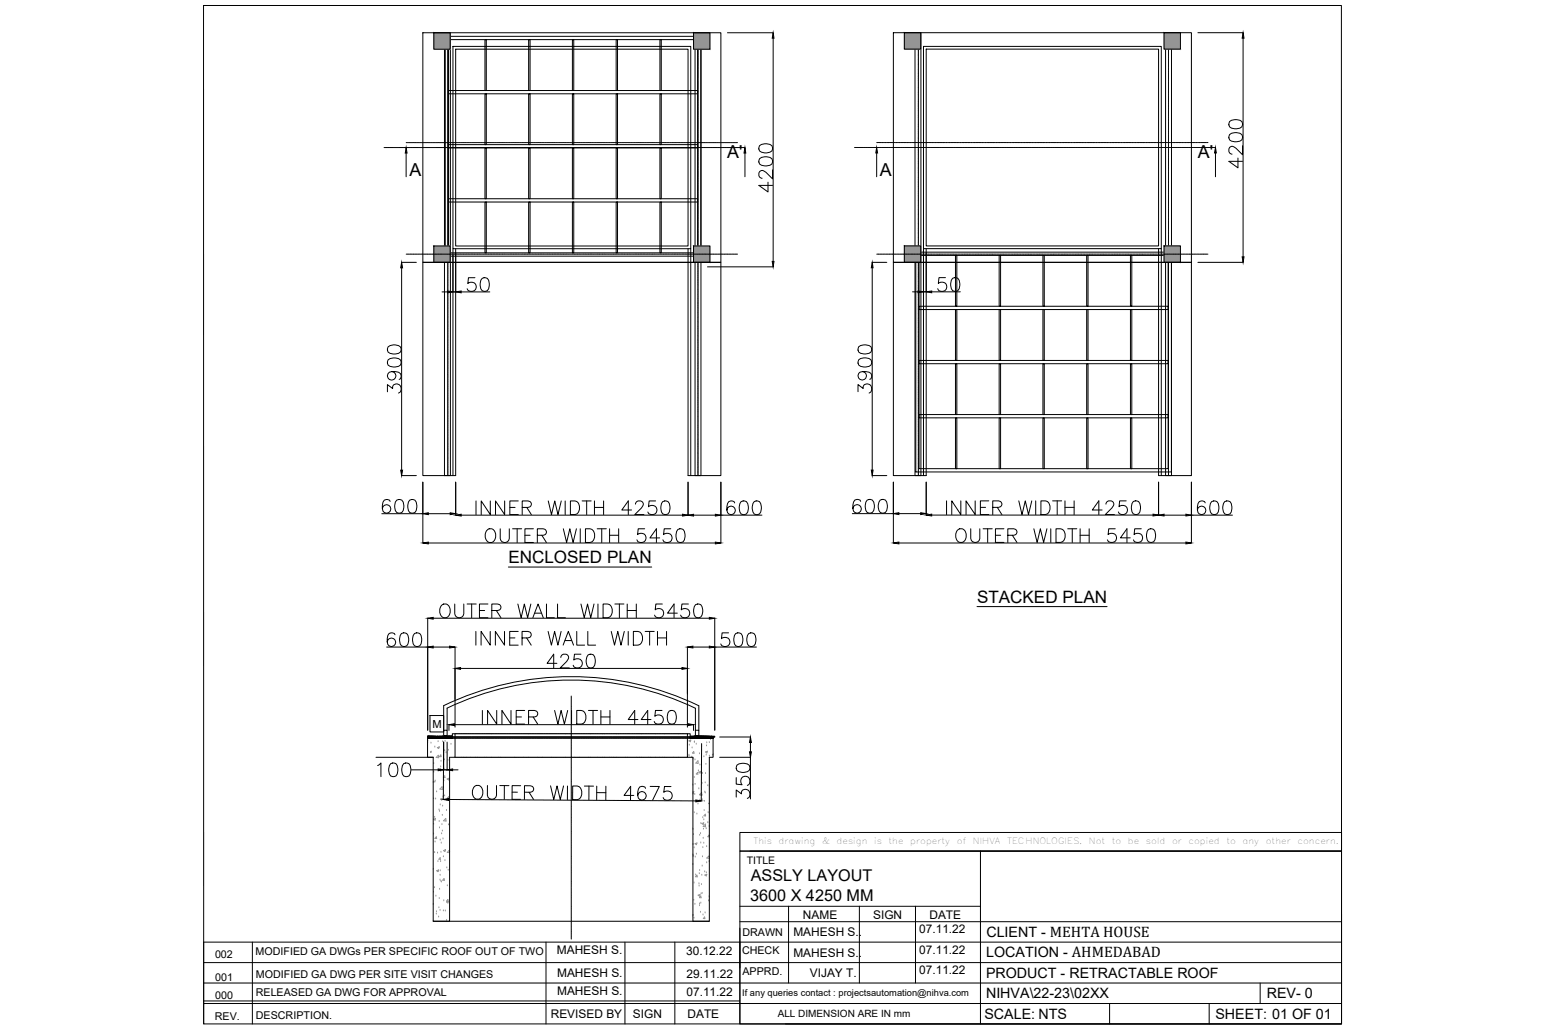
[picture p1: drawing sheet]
<svg xmlns="http://www.w3.org/2000/svg" width="914mm" height="610mm" viewBox="0 0 914 610" stroke-linecap="round" stroke-linejoin="round" font-family="sans-serif">
<!-- layer: 0 -->
<g fill="none" stroke="#939598" stroke-width=".59">
<path d="M254 439h.1M260 440h.1M263 440h.1M264 440h.1M268 438h.1M409 439h1l-1 1zM411 438h.1M412 440h.1M421 439h.1M254 441h.1M255 446h.1M256 441h.1"/>
<path d="M256 446h.1M257 453h.1M257 458h.1M258 443h.1M259 443h1v1zM260 448v1h-1zM261 456h.1M261 457h.1M261 455h.1M261 448l1 1h-1zM262 451h.1M263 456h.1"/>
<path d="M263 451h.1M264 445h.1M265 446h.1M265 457h.1M266 451h.1M266 445h.1M267 441h.1M409 448h.1M409 442h.1M410 449h.1M410 444h.1M411 450h.1"/>
<path d="M411 446l1 1h-1zM412 451h.1M413 441h.1M414 458v1h-1zM414 451v2h-1zM414 457h.1M414 458l2-1-1 1zM415 447h.1M415 454h.1M417 459h.1M417 449h.1M418 446l1-1v1z"/>
<path d="M418 459h.1M419 453h.1M419 448h.1M419 442h.1M419 441h.1M421 440h.1M421 448h.1M423 447l-1 1h1M257 464h.1M257 474h.1M258 464h.1M258 463h.1"/>
<path d="M258 474h.1M259 470h.1M261 477h.1M261 474l1-1v1zM262 467v1h-1zM262 478h.1M263 473h.1M263 467h.1M263 462h.1M263 463h.1M264 472h.1M264 460v1h-1z"/>
<path d="M265 475h.1M265 462l1-1v1zM266 472v1h-1zM411 470v-1v1M411 466h.1M411 471h.1M412 461h.1M412 471h.1M412 465h.1M414 477h.1M414 468h.1M415 475h.1"/>
<path d="M416 470v1h-1zM416 470v2l-1-1zM416 465h.1M416 474h.1M418 475h.1M418 470h.1M418 464h.1M420 466h.1M421 476h-1l1 1M257 495h.1M257 489h.1M257 486l1-1v1z"/>
<path d="M258 485h.1M258 499h.1M259 496v1h-1zM260 480h.1M260 487h.1M261 491h.1M261 481h.1M261 498h.1M262 500h.1M262 494h.1M262 489h.1M262 483h.1"/>
<path d="M262 493h.1M263 497h.1M264 485v2h-1zM265 481h.1M266 489h.1M411 492h.1M411 495h.1M412 482h.1M413 483h.1M415 495h.1M415 494h.1M416 500h.1"/>
<path d="M416 488h.1M416 488h1v1zM417 485h.1M417 497h.1M417 492h.1M417 500h.1M417 486h.1M418 481h.1M418 483v1h-1zM418 489v1h-1zM419 491h.1M420 488h.1"/>
<path d="M420 482h.1M420 495l1 1M421 495l-1 1h1M421 490h.1M257 515h.1M258 506h.1M259 516h1v1zM259 506h.1M260 517h.1M260 511h.1M261 519h.1M261 509v1h-1z"/>
<path d="M261 516h.1M261 511h.1M261 505h.1M263 508h.1M263 504h1v1zM264 510h.1M264 504h.1M265 515h.1M266 516h.1M267 505l-1-1-1 1 2 1M411 507v1M411 513h.1"/>
<path d="M411 501h.1M412 503h.1M412 500h1v1zM412 508h.1M413 519h.1M413 507h.1M413 519v1h-1zM415 518h.1M415 516h.1M416 519h.1M416 514h.1M417 508h.1"/>
<path d="M417 503h.1M418 517h.1M418 519l1-1v1zM419 518h.1M419 502h.1M419 512h.1M419 509l1-2 1 2zM421 511h.1M257 536h.1M257 529h.1M258 526h.1M258 531h.1"/>
<path d="M260 538h.1M260 533h.1M261 527h.1M261 522h.1M261 540h.1M261 523h.1M262 523h.1M263 534h.1M263 522v-1v1h1M265 535l1-1v1h-1M265 525h.1M266 533v1h-1z"/>
<path d="M411 534h.1M412 524h.1M412 536h.1M414 531l1-1v1zM414 524h.1M415 525h.1M415 537h.1M415 536h.1M416 531v1h-1zM416 536h.1M416 530h.1M416 525h.1"/>
<path d="M420 534h.1M420 532h.1M259 542h.1M259 541h.1M260 544h.1M263 540h.1M264 540h.1M265 546h.1M411 542v1M412 544h.1M415 541h.1M417 543h.1"/>
<path d="M418 544v1h-1zM418 541h.1"/>
</g>
<g fill="none" stroke="#000" stroke-width=".59">
<path d="M121 3h674l1 604h-675zM251 19h176v137h-176zM257 19h10v10h-10zM264 19h3v263h-3zM411 19h10v10h-10zM412 19h4v263h-4zM431 19h27M530 19h177v137h-177zM536 19h10v10h-10zM543 19h3v263h-3zM690 19h10v10h-10zM691 19h4v263h-4z"/>
<path d="M710 19h27M269 28h141v119h-141zM270 29h138v117h-138zM458 23v132M548 28h141v119h-141zM549 29h138v117h-138zM737 23v129M729 80a6 6 0 0 1 7 0 2.6 2.6 0 0 1-1 4 7 7 0 0 1-6-1zM729 72a6 6 0 0 1 7 0 2.7 2.7 0 0 1-1 4 7 7 0 0 1-6-1zM241 91v14M442 91v14M450 94a6 6 0 0 1 8 0 2.6 2.6 0 0 1-1 4 7 7 0 0 1-7-1z"/>
<path d="M450 86a6 6 0 0 1 8 0 2.6 2.6 0 0 1-1 4 4 4 0 0 1-7-2zM520 91v14M721 91v14M734 94v6l-5-4h8M737 86v6l-4-4a2.4 2.4 0 0 0-4 0v2v1h2M455 108v6l-5-4h8M458 101v5l-4-4a2.5 2.5 0 0 0-4 0v2l1 1 1 1M238 156h9M238 159v120M257 146h10v10h-10zM269 147v135M270 147v135h-19v-126h176v126h-19v-135"/>
<path d="M410 147v135M411 146h10v10h-10zM420 158h38M517 156h9M517 159v120M536 146h10v10h-10zM548 147v135M549 147v135h-19v-126h177v126h-20v-135M689 147v135M690 146h10v10h-10zM710 156h27M262 173h3"/>
<path d="M269 173h1M273 173h17M282 165h-4l-1 3a2.9 2.9 0 0 1 5 0 2.9 2.9 0 0 1-1 4 2.9 2.9 0 0 1-4-1M286 165a2.6 2.6 0 0 1 4 1 7 7 0 0 1-1 6 2.6 2.6 0 0 1-4-1 7 7 0 0 1 1-6zM541 173h3M548 173h1M552 173h17M561 165h-4l-1 3a2.9 2.9 0 0 1 5 0 2.9 2.9 0 0 1-1 4 2.9 2.9 0 0 1-4-1M565 165a2.7 2.7 0 0 1 4 1 7 7 0 0 1-1 6 2.6 2.6 0 0 1-4-1 7 7 0 0 1 1-6zM230 213a6 6 0 0 1 7 0 2.6 2.6 0 0 1-1 4 7 7 0 0 1-6-1zM230 206a5 5 0 0 1 8 1v1a4 4 0 0 1-7 2 2.6 2.6 0 0 1-1-4zM509 213a6 6 0 0 1 8 0 2.6 2.6 0 0 1-2 4 7 7 0 0 1-6-1z"/>
<path d="M509 206a6 6 0 0 1 8 0 2.6 2.6 0 0 1-2 4 7 7 0 0 1-6-1zM230 232v-4l3 2a2.7 2.7 0 0 1 4-2 2.7 2.7 0 0 1 0 4l-1 1M232 220a2.5 2.5 0 0 1 3 4 2.5 2.5 0 0 1-4 1 2.5 2.5 0 0 1 0-4 7 7 0 0 1 6 1 2.3 2.3 0 0 1 0 3M509 232v-4l3 2a2.7 2.7 0 0 1 4-2 2.7 2.7 0 0 1-1 5M511 220a2.5 2.5 0 0 1 3 4 2.5 2.5 0 0 1-4 1 2.5 2.5 0 0 1 0-4 7 7 0 0 1 7 0 2.4 2.4 0 0 1-1 4M231 297a2.3 2.3 0 0 0-2-1 2.3 2.3 0 0 0-2 2 5 5 0 0 0 2 6 2.5 2.5 0 0 0 3-2 2.5 2.5 0 0 0-3-3 2.5 2.5 0 0 0-2 3M235 297a2.6 2.6 0 0 1 4 1 7 7 0 0 1-1 6 2.6 2.6 0 0 1-4-1 7 7 0 0 1 1-6zM238 282h9M243 297a2.6 2.6 0 0 1 4 1 7 7 0 0 1-1 6 2.6 2.6 0 0 1-4-1 7 7 0 0 1 1-6zM251 286v36M270 286v20M282 297v8"/>
<path d="M291 297v8l-6-8v8M299 297v8l-5-8v8M307 297h-5v8h5M325 297l2 8 2-8 2 8 2-8M335 297v8M338 297h3a4 4 0 0 1 3 4 4 4 0 0 1-3 4h-3zM345 297h6M348 297v8M353 297v8M358 297v8M377 299l1-2a2.6 2.6 0 0 1 3 1 2.5 2.5 0 0 1-1 3l-4 4h6M389 297h-4v4a2.9 2.9 0 0 1 4-1 2.9 2.9 0 0 1-1 5 2.9 2.9 0 0 1-4-1"/>
<path d="M393 297a2.7 2.7 0 0 1 4 2 7 7 0 0 1-1 6 2.6 2.6 0 0 1-4-1 7 7 0 0 1 1-7zM408 286v20M427 286v36M436 298a2.4 2.4 0 0 0-4-1 5 5 0 0 0 1 8 2.5 2.5 0 0 0 3-2 2.5 2.5 0 0 0-2-3 2.5 2.5 0 0 0-3 2M440 297a2.7 2.7 0 0 1 3 2 7 7 0 0 1 0 6 2.6 2.6 0 0 1-4-1 7 7 0 0 1 1-7zM447 297a2.6 2.6 0 0 1 4 2 7 7 0 0 1-1 6 2.6 2.6 0 0 1-4-1 6 6 0 0 1 1-7zM510 297a2.4 2.4 0 0 0-3 0 5 5 0 0 0 1 7 2.5 2.5 0 0 0 3-2 2.5 2.5 0 0 0-3-3 2.5 2.5 0 0 0-2 3M514 297a2.7 2.7 0 0 1 4 1 5 5 0 0 1-2 6h-1a4 4 0 0 1-2-6zM517 282h9M522 297a2.6 2.6 0 0 1 4 1 7 7 0 0 1-1 6 2.6 2.6 0 0 1-4-1 6 6 0 0 1 1-6zM530 286v36M549 286v19"/>
<path d="M561 297v8M570 297v8l-6-8v8M578 297v8l-5-8v8M586 297h-5v8h5M604 297l2 8 2-8 2 8 2-8M614 297v8M617 297h3a4 4 0 0 1 3 4 4 4 0 0 1-3 4h-3zM624 297h6M627 297v8M632 297v8M637 297v8M656 299l1-2a2.6 2.6 0 0 1 3 1 2.5 2.5 0 0 1-1 3l-4 4h6"/>
<path d="M668 297h-4v3a2.9 2.9 0 0 1 4 0 2.9 2.9 0 0 1-1 5 2.9 2.9 0 0 1-4-1M672 297a2.7 2.7 0 0 1 4 2 5 5 0 0 1-2 6h-1a4 4 0 0 1-2-6zM687 286v20M707 286v36M715 298a2.3 2.3 0 0 0-3-1 2.3 2.3 0 0 0-2 2 5 5 0 0 0 2 6 2.5 2.5 0 0 0 3-2 2.5 2.5 0 0 0-2-3 2.5 2.5 0 0 0-3 2M719 297a2.7 2.7 0 0 1 3 2 7 7 0 0 1 0 6 2.6 2.6 0 0 1-4-1 7 7 0 0 1 1-7zM726 297a2.6 2.6 0 0 1 4 2 7 7 0 0 1-1 6 2.6 2.6 0 0 1-3-1 6 6 0 0 1 0-7zM226 305h25M254 305h13M273 305h132M289 314a4 4 0 0 1 5 2 4 4 0 0 1-1 5 3 3 0 0 1-3 1 3 3 0 0 1-2-3 5 5 0 0 1 1-5zM297 314v5a2.7 2.7 0 0 0 2 3 2.7 2.7 0 0 0 3-3v-5"/>
<path d="M302 301h3M304 314h5M307 314v8M310 301h4a2 2 0 0 0 0-4h-4v8M311 317h3M312 301l3 4M316 314h-5v8h5M319 317h4l1-1v-2h-2h-3v8M321 317l3 5M334 314l2 8 2-8 2 8 2-8M344 314v8M347 314h3a4 4 0 0 1 3 4 4 4 0 0 1-3 4h-3z"/>
<path d="M353 301h5M354 314h6M357 314v8M361 317h6M361 314v8M367 314v8M375 302h-6l4-5v8M382 314h-4v3a2.9 2.9 0 0 1 4 0 2.9 2.9 0 0 1 0 4 2.9 2.9 0 0 1-4-1M391 319h-6l4-5v8M398 314h-4l-1 3a2.9 2.9 0 0 1 5 0 2.9 2.9 0 0 1-1 4 2.9 2.9 0 0 1-4-1M402 314a2.6 2.6 0 0 1 4 1 7 7 0 0 1-1 6 2.6 2.6 0 0 1-4-1 7 7 0 0 1 1-6zM411 305h13"/>
<path d="M427 305h25M505 305h25M533 305h13M552 305h132M568 315a3 3 0 0 1 4-1 3 3 0 0 1 1 5 3 3 0 0 1-3 3 3 3 0 0 1-3-3zM576 314v5a2.7 2.7 0 0 0 2 3 2.7 2.7 0 0 0 3-3v-5M581 301h3M583 314h5M586 314v8M589 301l4-1a1.8 1.8 0 0 0 0-3h-4v8M590 317h3M591 301l3 4"/>
<path d="M595 314h-5v8h5M598 317h4l1-1v-2h-2h-3v8M600 317l3 5M613 314l2 8 2-8 2 8 2-8M623 314v8M626 314h3a4 4 0 0 1 3 4 4 4 0 0 1-3 4h-3zM632 301h5M633 314h6M636 314v8M641 317h5M641 314v8M646 314v8"/>
<path d="M654 302h-6l4-5v8M661 314h-4v3a2.9 2.9 0 0 1 4 0 2.9 2.9 0 0 1 0 4 2.9 2.9 0 0 1-4-1M670 319h-6l4-5v8M677 314h-4v3a2.9 2.9 0 0 1 4 0 2.9 2.9 0 0 1-1 4 2.9 2.9 0 0 1-4-1M681 314a2.6 2.6 0 0 1 4 1 7 7 0 0 1-1 6 2.6 2.6 0 0 1-4-1 7 7 0 0 1 1-6zM690 305h13M707 305h24M254 322h170M301 336h85M533 322h170M262 359a4 4 0 0 1 5 1 4 4 0 0 1-1 5 3 3 0 0 1-3 1 3 3 0 0 1-2-3 5 5 0 0 1 1-4zM270 358v6a2.7 2.7 0 0 0 2 2 2.7 2.7 0 0 0 3-2v-6"/>
<path d="M277 358h5M280 358v8M289 358h-5v8h5M307 358l2 8 2-8 2 8 2-8M324 358v8h5M331 358v8h4M345 358l1 8 2-8 2 8 2-8M355 358v8M358 358h2a4 4 0 0 1 3 4 4 4 0 0 1-3 4h-2zM365 358h5M367 358v8M372 358v8"/>
<path d="M377 358v8M393 358h-4v4a2.9 2.9 0 0 1 4 0 2.9 2.9 0 0 1-1 4 2.9 2.9 0 0 1-4-1M408 358h-4v4a2.9 2.9 0 0 1 4 0 2.9 2.9 0 0 1 0 4 2.9 2.9 0 0 1-4-1M412 359a2.6 2.6 0 0 1 4 1 4 4 0 0 1-2 6 4 4 0 0 1-2-6zM579 360h78M234 376a2.3 2.3 0 0 0-2-1 2.3 2.3 0 0 0-2 2 5 5 0 0 0 2 6 2.5 2.5 0 0 0 3-2 2.5 2.5 0 0 0-3-3 2.5 2.5 0 0 0-2 3M238 376a2.6 2.6 0 0 1 4 1 6 6 0 0 1-1 6 2.6 2.6 0 0 1-4-1 7 7 0 0 1 1-6zM246 376a2.6 2.6 0 0 1 4 1 7 7 0 0 1-1 6 2.7 2.7 0 0 1-4-1 7 7 0 0 1 1-6zM254 367v66M257 367h164M282 374v9M284 362h3"/>
<path d="M291 374v9l-6-9v9M292 362h4l1-1v-2l-2-1h-3v8M294 362l3 4M299 374v9l-5-9v9M302 378h3M307 374h-5v9h5M310 378h4l1-1v-2l-2-1h-3v9M312 378l3 5M316 366l3-8 3 8M317 364h4M325 374l2 9 2-9 2 9 2-9M335 380h4"/>
<path d="M342 374v9h5M349 374v9h4M362 374l2 9 2-9 2 9 2-9M372 362h5M373 374v9M376 374h2a4 4 0 0 1 3 5 4 4 0 0 1-3 4h-2zM383 374h5M385 374v9M390 378h5M390 374v9M395 374v9M402 364h-6l4-6v8"/>
<path d="M424 367v66M432 375h-4v4a2.9 2.9 0 0 1 4 0 2.9 2.9 0 0 1 0 4 2.9 2.9 0 0 1-5-1M436 376a2.6 2.6 0 0 1 4 1 7 7 0 0 1-1 6 2.6 2.6 0 0 1-3-1 7 7 0 0 1 0-6zM444 376a2.6 2.6 0 0 1 4 1 7 7 0 0 1-1 6 2.6 2.6 0 0 1-4-1 7 7 0 0 1 1-6zM229 384h25M257 384h10M270 384v47M273 396h131M330 393h-6l4-5v8M333 390v-1l1-1h2l1 1a2.5 2.5 0 0 1-1 3l-4 4h6M334 383l3-9 3 9M345 388h-4l-1 3a2.9 2.9 0 0 1 5 0 2.9 2.9 0 0 1-1 5 2.9 2.9 0 0 1-4-1"/>
<path d="M349 388a2.6 2.6 0 0 1 4 2 7 7 0 0 1-1 6 2.6 2.6 0 0 1-4-1 6 6 0 0 1 1-7zM408 384v47M411 384h10M424 384h25M263 418a175 175 0 0 1 151 0M263 418v15M414 419v14M254 437h14v1h-14zM254 437h.1M254 438h.1M254 437h12h-12zM254 437v1"/>
<path d="M255 437h.1M255 438h.1M255 437l-1 1M255 437h-1M255 437v1M255 424h8v10h-8zM256 437h.1M256 438h.1M256 437h-1M256 437l-1 1M256 437v1M257 437h.1"/>
<path d="M257 438h-1M257 438h.1M257 437l-1 1M257 438v-1l-1 1M257 437v1M258 437h.1M258 438v-1v1M258 437l-1 1M258 438h.1M258 437v1M259 437h.1M259 437l-1 1"/>
<path d="M259 438h.1M259 437v1M259 437h1l-1 1M260 437l-1 1M260 437h.1M260 438h.1M260 437v1M260 437v1v-1M261 437h.1M261 437h-1M261 437l-1 1M261 438h.1"/>
<path d="M261 437v1v-1M261 437v1M262 438h.1M262 437h.1M262 437l-1 1M262 437v1M263 437h.1M263 438h.1M263 437l-1 1v-1M263 437l-1 1M263 437v1M263 433h2v3h-2z"/>
<path d="M263 437v1v-1M264 437h.1M264 438h.1M264 437l-1 1v-1M264 437l-1 1M264 437v1M265 437h.1M265 438h.1M265 437l-1 1M265 437v1M265 437h-1M265 433v-13a171 171 0 0 1 147 0v13"/>
<path d="M266 437h-1M266 437h.1M266 438h.1M266 437l-1 1M266 437v1M266 430v3M267 437l-1 1M267 437h.1M267 438h.1M267 437v1M268 437h.1M268 438h.1"/>
<path d="M268 437l-1 1M268 437v1M268 438v-3h2v14h-3v97h-10v-97M268 438h-14v11h3M269 430h139M286 421v8M295 421v8l-6-8v8M303 421v8l-5-8v8M306 425h3M311 421h-5v8h5M313 425h5l1-1-1-2-1-1h-4v8M316 425l3 4"/>
<path d="M329 421l2 8 2-8 2 8 2-8M339 421v8M342 421h3a4 4 0 0 1 3 4 4 4 0 0 1-3 4h-3zM349 421h5M352 421v8M356 425h6M356 421v8M362 421v8M378 427h-5l3-6v8M386 427h-6l4-6v8M393 421h-4l-1 4a2.9 2.9 0 0 1 5 0 2.9 2.9 0 0 1-1 4 2.9 2.9 0 0 1-4-1M397 422a2.6 2.6 0 0 1 4 1 7 7 0 0 1-1 6 2.6 2.6 0 0 1-4-1 7 7 0 0 1 1-6z"/>
<path d="M408 435h1v3h14v11h-2v97h-10v-97h-3zM409 437h.1M409 437h14v1h-14zM409 438h.1M410 437h-1M410 437l-1 1M410 438h.1M410 437h.1M410 437v1M411 438h.1M411 437l-1 1M411 437h.1"/>
<path d="M411 437h-1M411 437h13h-13zM411 430v3M411 437v1M412 438h.1M412 437l-1 1M412 437h.1M412 437v1M412 433h2v3h-2zM413 438h.1M413 437h.1M413 437l-1 1"/>
<path d="M413 437v1M414 438h.1M414 437h-1M414 437h.1M414 437l-1 1M414 437v1M415 438h.1M415 437h-1M415 437h.1M415 437l-1 1M415 437v1M416 437h.1"/>
<path d="M416 438h.1M416 437l-1 1M416 437v1M417 437h.1M417 438h.1M417 437h-1M417 437l-1 1M417 437v1M418 437h.1M418 438h.1M418 437h-1M418 437l-1 1"/>
<path d="M418 437v1M419 437h.1M419 438h.1M419 437l-1 1M419 437v1M420 437h.1M420 438h.1M420 437l-1 1M420 437l-1 1 1-1M420 437v1M421 438h.1M421 437l-1 1"/>
<path d="M421 437h-1M421 437h.1M421 437l-1 1 1-1M421 437v1M422 437h-1M422 437l-1 1M422 438h.1M422 437v1M422 438l1-1-1 1M422 437h.1M423 438h-1M423 438h.1"/>
<path d="M423 437h.1M423 437l-1 1M423 437v1M427 437h18M223 449h34M224 454l2-2v9M232 453a2.6 2.6 0 0 1 4 1 7 7 0 0 1-1 6 2.6 2.6 0 0 1-4-1 6 6 0 0 1 1-6zM239 453a2.6 2.6 0 0 1 4 1 7 7 0 0 1-1 6 2.6 2.6 0 0 1-3-1 7 7 0 0 1 0-6zM244 457h16M263 440v34M263 440v17h2v-17M268 457h4"/>
<path d="M416 441v34M427 449h18v25M437 454a6 6 0 0 1 7 0 2.6 2.6 0 0 1-1 4 6 6 0 0 1-6-1zM445 440v6M266 474l147 1M281 467a3 3 0 0 1 3-1 3 3 0 0 1 2 3 4 4 0 0 1 0 4 4 4 0 0 1-4 0 5 5 0 0 1-1-6zM289 466v6a2.7 2.7 0 0 0 3 2 2.7 2.7 0 0 0 2-2v-6M296 466h6M299 466v8M304 470h3M309 466h-5v8h5M311 470l5-1a1.9 1.9 0 0 0 0-3h-5v8"/>
<path d="M314 470l2 4M326 466l2 8 2-8 2 8 2-8M337 466l-1 8M340 466h2a4 4 0 0 1 3 4 4 4 0 0 1-3 4h-2zM347 466h5M349 466v8M354 466v8M354 470h5M359 466v8M376 472h-6l4-6v8M383 467a2.4 2.4 0 0 0-4 0 5 5 0 0 0 1 7 2.5 2.5 0 0 0 3-2 2.5 2.5 0 0 0-2-3 2.5 2.5 0 0 0-3 3M386 466h5l-4 8"/>
<path d="M398 466h-4v4a2.9 2.9 0 0 1 4 0 2.9 2.9 0 0 1-1 4 2.9 2.9 0 0 1-4-1M437 473v-5l3 3a2.7 2.7 0 0 1 3-3 2.7 2.7 0 0 1 1 5h-1M437 461v4h3a2.9 2.9 0 0 1 0-4 2.9 2.9 0 0 1 4 1 2.9 2.9 0 0 1-1 4M439 494h357v11h-357zM439 505h357v102h-357zM445 505h351M581 505v102M439 537h142M468 537v46M510 537v46M543 537v46M150 559v48"/>
<path d="M257 546h164M324 559v48M371 559v48M400 559v48M439 550v57M439 547h357M796 559h-675v48M121 571h675M121 583h675M121 595h675M121 594h318M658 595v12"/>
<path d="M717 595v12M747 583v12M466 607h330"/>
</g>
<!-- layer: OSY -->
<g fill="none" stroke="#000" stroke-width=".59">
<path d="M241 85h1M242 85h.1M242 85h2M244 85h1M245 85h.1M246 85h1M247 85h.1M247 85h1M248 85h1M249 85h1M250 85h.1M250 85h2"/>
<path d="M252 85h.1M252 85h1M253 85h1M254 85h1M255 85h.1M255 85h1M257 85h1M258 85h.1M259 85h1M260 85h.1M260 85h2M262 85h1"/>
<path d="M263 85h.1M264 85h1M265 85h.1M265 85h1M267 85h.1M267 85h1M268 85h.1M269 85h1M270 85h.1M270 85h1M271 85h1M272 85h1"/>
<path d="M273 85h.1M274 85h1M275 85h1M276 85h1M277 85h1M278 85h2M280 85h1M281 85h1M282 85h1M283 85h.1M283 85h1M285 85h.1"/>
<path d="M285 85h1M286 85h1M287 85h1M288 85h.1M288 85h1M290 85h.1M290 85h1M291 85h2M293 85h1M295 85h.1M295 85h1M297 85h1"/>
<path d="M298 85h1M299 85h1M300 85h1M301 85h.1M302 85h1M303 85h.1M303 85h1M304 85h1M305 85h1M306 85h.1M306 85h2M308 85h.1"/>
<path d="M308 85h1M309 85h2M311 85h1M313 85h.1M313 85h1M315 85h1M316 85h1M318 85h.1M318 85h1M319 85h.1M320 85h1M321 85h.1"/>
<path d="M321 85h1M323 85h.1M323 85h1M324 85h.1M325 85h1M326 85h.1M326 85h1M327 85h2M329 85h2M331 85h.1M331 85h2M333 85h1"/>
<path d="M334 85h.1M334 85h1M336 85h.1M336 85h1M337 85h1M338 85h1M339 85h.1M339 85h1M341 85h.1M341 85h1M342 85h1M343 85h1"/>
<path d="M344 85h.1M344 85h1M346 85h1M347 85h.1M348 85h1M349 85h.1M349 85h2M351 85h1M352 85h.1M353 85h1M354 85h.1M354 85h1"/>
<path d="M355 85h1M356 85h1M357 85h.1M358 85h1M359 85h.1M359 85h1M360 85h1M361 85h1M362 85h.1M363 85h1M364 85h1M365 85h1"/>
<path d="M366 85h1M367 85h.1M367 85h2M369 85h1M370 85h1M371 85h1M372 85h.1M372 85h1M374 85h.1M374 85h1M375 85h.1M376 85h1"/>
<path d="M377 85h.1M377 85h1M379 85h.1M379 85h1M380 85h.1M381 85h1M382 85h1M383 85h1M384 85h1M385 85h.1M386 85h1M387 85h1"/>
<path d="M388 85h1M389 85h1M390 85h.1M390 85h1M392 85h.1M392 85h1M393 85h1M394 85h1M395 85h.1M395 85h1M397 85h.1M397 85h1"/>
<path d="M398 85h2M400 85h1M402 85h.1M402 85h1M404 85h1M405 85h1M407 85h.1M407 85h1M408 85h.1M409 85h1M410 85h.1M410 85h1"/>
<path d="M411 85h1M412 85h1M413 85h.1M414 85h1M415 85h.1M415 85h1M416 85h2M418 85h2M420 85h.1M420 85h2M422 85h1M423 85h1"/>
<path d="M425 85h.1M425 85h1M426 85h1M427 85h1M428 85h.1M428 85h1M430 85h.1M430 85h1M431 85h.1M432 85h1M433 85h.1M433 85h1"/>
<path d="M435 85h1M436 85h1M520 85h1M521 85h2M523 85h1M524 85h.1M525 85h1M526 85h.1M526 85h1M527 85h1M528 85h1M529 85h.1"/>
<path d="M530 85h1M531 85h.1M531 85h1M532 85h1M533 85h1M534 85h1M536 85h1M537 85h1M538 85h1M539 85h2M541 85h1M542 85h.1"/>
<path d="M543 85h1M544 85h.1M544 85h1M546 85h.1M546 85h1M547 85h.1M548 85h1M549 85h.1M549 85h1M551 85h.1M551 85h1M552 85h2"/>
<path d="M554 85h.1M554 85h1M555 85h1M556 85h1M557 85h2M559 85h.1M559 85h1M560 85h1M561 85h1M562 85h.1M562 85h1M564 85h.1"/>
<path d="M564 85h1M565 85h1M566 85h1M567 85h.1M567 85h1M569 85h.1M569 85h1M570 85h2M572 85h.1M572 85h1M574 85h.1M574 85h1"/>
<path d="M576 85h1M577 85h.1M577 85h1M578 85h1M579 85h1M580 85h.1M581 85h1M582 85h.1M582 85h1M583 85h1M584 85h1M585 85h.1"/>
<path d="M586 85h1M587 85h.1M587 85h1M588 85h2M590 85h.1M590 85h1M592 85h.1M592 85h2M594 85h1M595 85h.1M595 85h1M597 85h.1"/>
<path d="M597 85h1M598 85h.1M599 85h1M600 85h.1M600 85h1M602 85h.1M602 85h1M603 85h.1M604 85h1M605 85h1M607 85h1M608 85h.1"/>
<path d="M609 85h1M610 85h2M612 85h1M613 85h.1M613 85h2M615 85h.1M615 85h1M616 85h1M617 85h1M618 85h.1M618 85h1M620 85h.1"/>
<path d="M620 85h1M621 85h1M622 85h1M623 85h1M625 85h1M626 85h.1M627 85h1M628 85h2M630 85h1M631 85h.1M632 85h1M633 85h.1"/>
<path d="M633 85h1M634 85h1M635 85h1M636 85h.1M637 85h1M638 85h.1M638 85h1M639 85h1M640 85h1M641 85h2M643 85h1M644 85h1"/>
<path d="M645 85h1M646 85h2M648 85h1M649 85h1M650 85h1M651 85h.1M651 85h1M653 85h.1M653 85h1M654 85h.1M655 85h1M656 85h.1"/>
<path d="M656 85h1M658 85h.1M658 85h1M659 85h2M661 85h.1M661 85h1M663 85h.1M663 85h1M665 85h1M666 85h.1M666 85h1M667 85h1"/>
<path d="M668 85h1M669 85h.1M670 85h1M671 85h.1M671 85h1M672 85h1M673 85h1M674 85h.1M674 85h1M676 85h.1M676 85h1M677 85h2"/>
<path d="M679 85h.1M679 85h1M681 85h.1M681 85h1M683 85h1M684 85h.1M684 85h1M686 85h.1M686 85h1M687 85h.1M688 85h1M689 85h.1"/>
<path d="M689 85h1M690 85h1M691 85h1M692 85h.1M693 85h1M694 85h.1M694 85h1M695 85h2M697 85h.1M697 85h2M699 85h.1M699 85h2"/>
<path d="M701 85h1M702 85h.1M702 85h1M704 85h.1M704 85h1M705 85h1M706 85h1M707 85h.1M707 85h1M709 85h.1M709 85h1M710 85h.1"/>
<path d="M711 85h1M712 85h1M714 85h1M715 85h.1M716 85h.1M241 151h1M242 151h.1M242 151h2M244 151h1M245 151h.1M246 151h1M247 151h.1"/>
<path d="M247 151h1M248 151h1M249 151h1M250 151h.1M250 151h2M252 151h.1M252 151h1M253 151h1M254 151h1M255 151h.1M255 151h1M257 151h1"/>
<path d="M258 151h.1M259 151h1M260 151h.1M260 151h2M262 151h1M263 151h.1M264 151h1M265 151h.1M265 151h1M267 151h.1M267 151h1M268 151h.1"/>
<path d="M269 151h1M270 151h.1M270 151h1M271 151h1M272 151h1M273 151h.1M274 151h1M275 151h1M276 151h1M277 151h1M278 151h2M280 151h1"/>
<path d="M281 151h1M282 151h1M283 151h.1M283 151h1M285 151h.1M285 151h1M286 151h1M287 151h1M288 151h.1M288 151h1M290 151h.1M290 151h1"/>
<path d="M291 151h2M293 151h1M295 151h.1M295 151h1M297 151h1M298 151h1M299 151h1M300 151h1M301 151h.1M302 151h1M303 151h.1M303 151h1"/>
<path d="M304 151h1M305 151h1M306 151h.1M306 151h2M308 151h.1M308 151h1M309 151h2M311 151h1M313 151h.1M313 151h1M315 151h1M316 151h1"/>
<path d="M318 151h.1M318 151h1M319 151h.1M320 151h1M321 151h.1M321 151h1M323 151h.1M323 151h1M324 151h.1M325 151h1M326 151h.1M326 151h1"/>
<path d="M327 151h2M329 151h2M331 151h.1M331 151h2M333 151h1M334 151h.1M334 151h1M336 151h.1M336 151h1M337 151h1M338 151h1M339 151h.1"/>
<path d="M339 151h1M341 151h.1M341 151h1M342 151h1M343 151h1M344 151h.1M344 151h1M346 151h1M347 151h.1M348 151h1M349 151h.1M349 151h2"/>
<path d="M351 151h1M352 151h.1M353 151h1M354 151h.1M354 151h1M355 151h1M356 151h1M357 151h.1M358 151h1M359 151h.1M359 151h1M360 151h1"/>
<path d="M361 151h1M362 151h.1M363 151h1M364 151h1M365 151h1M366 151h1M367 151h.1M367 151h2M369 151h1M370 151h1M371 151h1M372 151h.1"/>
<path d="M372 151h1M374 151h.1M374 151h1M375 151h.1M376 151h1M377 151h.1M377 151h1M379 151h.1M379 151h1M380 151h.1M381 151h1M382 151h1"/>
<path d="M383 151h1M384 151h1M385 151h.1M386 151h1M387 151h1M388 151h1M389 151h1M390 151h.1M390 151h1M392 151h.1M392 151h1M393 151h1"/>
<path d="M394 151h1M395 151h.1M395 151h1M397 151h.1M397 151h1M398 151h2M400 151h1M402 151h.1M402 151h1M404 151h1M405 151h1M407 151h.1"/>
<path d="M407 151h1M408 151h.1M409 151h1M410 151h.1M410 151h1M411 151h1M412 151h1M413 151h.1M414 151h1M415 151h.1M415 151h1M416 151h2"/>
<path d="M418 151h2M420 151h.1M420 151h2M422 151h1M423 151h1M425 151h.1M425 151h1M426 151h1M427 151h1M428 151h.1M428 151h1M430 151h.1"/>
<path d="M430 151h1M431 151h.1M432 151h1M433 151h.1M433 151h1M435 151h1M436 151h1M520 151h1M521 151h2M523 151h1M524 151h.1M525 151h1"/>
<path d="M526 151h.1M526 151h1M527 151h1M528 151h1M529 151h.1M530 151h1M531 151h.1M531 151h1M532 151h1M533 151h1M534 151h1M536 151h1"/>
<path d="M537 151h1M538 151h1M539 151h2M541 151h1M542 151h.1M543 151h1M544 151h.1M544 151h1M546 151h.1M546 151h1M547 151h.1M548 151h1"/>
<path d="M549 151h.1M549 151h1M551 151h.1M551 151h1M552 151h2M554 151h.1M554 151h1M555 151h1M556 151h1M557 151h2M559 151h.1M559 151h1"/>
<path d="M560 151h1M561 151h1M562 151h.1M562 151h1M564 151h.1M564 151h1M565 151h1M566 151h1M567 151h.1M567 151h1M569 151h.1M569 151h1"/>
<path d="M570 151h2M572 151h.1M572 151h1M574 151h.1M574 151h1M576 151h1M577 151h.1M577 151h1M578 151h1M579 151h1M580 151h.1M581 151h1"/>
<path d="M582 151h.1M582 151h1M583 151h1M584 151h1M585 151h.1M586 151h1M587 151h.1M587 151h1M588 151h2M590 151h.1M590 151h1M592 151h.1"/>
<path d="M592 151h2M594 151h1M595 151h.1M595 151h1M597 151h.1M597 151h1M598 151h.1M599 151h1M600 151h.1M600 151h1M602 151h.1M602 151h1"/>
<path d="M603 151h.1M604 151h1M605 151h1M607 151h1M608 151h.1M609 151h1M610 151h2M612 151h1M613 151h.1M613 151h2M615 151h.1M615 151h1"/>
<path d="M616 151h1M617 151h1M618 151h.1M618 151h1M620 151h.1M620 151h1M621 151h1M622 151h1M623 151h1M625 151h1M626 151h.1M627 151h1"/>
<path d="M628 151h2M630 151h1M631 151h.1M632 151h1M633 151h.1M633 151h1M634 151h1M635 151h1M636 151h.1M637 151h1M638 151h.1M638 151h1"/>
<path d="M639 151h1M640 151h1M641 151h2M643 151h1M644 151h1M645 151h1M646 151h2M648 151h1M649 151h1M650 151h1M651 151h.1M651 151h1"/>
<path d="M653 151h.1M653 151h1M654 151h.1M655 151h1M656 151h.1M656 151h1M658 151h.1M658 151h1M659 151h2M661 151h.1M661 151h1M663 151h.1"/>
<path d="M663 151h1M665 151h1M666 151h.1M666 151h1M667 151h1M668 151h1M669 151h.1M670 151h1M671 151h.1M671 151h1M672 151h1M673 151h1"/>
<path d="M674 151h.1M674 151h1M676 151h.1M676 151h1M677 151h2M679 151h.1M679 151h1M681 151h.1M681 151h1M683 151h1M684 151h.1M684 151h1"/>
<path d="M686 151h.1M686 151h1M687 151h.1M688 151h1M689 151h.1M689 151h1M690 151h1M691 151h1M692 151h.1M693 151h1M694 151h.1M694 151h1"/>
<path d="M695 151h2M697 151h.1M697 151h2M699 151h.1M699 151h2M701 151h1M702 151h.1M702 151h1M704 151h.1M704 151h1M705 151h1M706 151h1"/>
<path d="M707 151h.1M707 151h1M709 151h.1M709 151h1M710 151h.1M711 151h1M712 151h1M714 151h1M715 151h.1M716 151h.1M339 413v1M339 414v1"/>
<path d="M339 416h.1M339 416v1M339 417h.1M339 418v1M339 419h.1M339 419v1M339 420v1M339 421v1M339 422h.1M339 423v1M339 424h.1M339 424v1"/>
<path d="M339 425v2M339 427v2M339 429h.1M339 429v2M339 431v1M339 432v1M339 434h.1M339 434v1M339 435v1M339 436v1M339 437h.1M339 437v1"/>
<path d="M339 439h.1M339 439v1M339 440h.1M339 441v1M339 442h.1M339 442v1M339 444v1M339 445h.1M339 446v1M339 447h.1M339 447v2M339 449v1"/>
<path d="M339 450h.1M339 451v1M339 452h.1M339 452v1M339 453v1M339 454v1M339 455h.1M339 456v1M339 457h.1M339 457v1M339 458v1M339 459v1"/>
<path d="M339 460h.1M339 460v1M339 462v1M339 463v1M339 464v1M339 465h.1M339 465v2M339 467v1M339 468h.1M339 469v1M339 470h.1M339 470v1"/>
<path d="M339 472h.1M339 472v1M339 473h.1M339 474v1M339 475h.1M339 475v1M339 477h.1M339 477v1M339 478v2M339 480v1M339 481v1M339 482v1"/>
<path d="M339 483v2M339 485v1M339 486v1M339 487v1M339 488h.1M339 488v1M339 490h.1M339 490v1M339 491v1M339 492v1M339 493h.1M339 493v1"/>
<path d="M339 495h.1M339 495v1M339 496v2M339 498v1M339 500h.1M339 500v1M339 502v1M339 503v1M339 504v1M339 505v1M339 506h.1M339 507v1"/>
<path d="M339 508h.1M339 508v1M339 509v1M339 510v1M339 511h.1M339 512v1M339 513h.1M339 513v1M339 514v2M339 516h.1M339 516v1M339 518h.1"/>
<path d="M339 518v2M339 520v1M339 521h.1M339 521v1M339 523h.1M339 523v1M339 524h.1M339 525v1M339 526h.1M339 526v1M339 528h.1M339 528v1"/>
<path d="M339 529h.1M339 530v1M339 531h.1M339 531v1M339 533v1M339 534h.1M339 535v1M339 536h.1M339 536v2M339 538v1M339 539h.1M339 539v2"/>
<path d="M339 541h.1M339 541v1M339 542v1M339 543v1M339 544h.1M339 544v1M339 546h.1M339 546v1M339 547v1M339 548v1M339 549v1M339 551v1"/>
<path d="M339 552h.1M339 553v1M339 554v2M339 556v1"/>
</g>
<!-- layer: HIDDEN -->
<path d="M228 88h214M507 87h214M268 438h141M268 437h141M270 435h138M270 449h138" fill="none" stroke="#000" stroke-width=".59"/>
<!-- layer: 0 -->
<g fill="#000" stroke="#000" stroke-width=".59">
<path d="M458 19l1 4h-1zM737 19l1 4h-1zM241 88v3h-1zM442 88v3h-1zM520 87v4h-1zM721 87v4h-1zM238 156l1 3h-1zM458 155h1l-1 3zM517 156l1 3h-1zM737 152h1l-1 4zM265 173h4l-4 1zM270 173h3v1z"/>
<path d="M544 173h4l-4 1zM549 173h3v1zM238 279h1l-1 3zM517 279h1l-1 3zM251 305l3-1v1zM267 304l3 1h-3zM270 305h3v1zM405 305h3l-3 1zM408 305h3v1zM424 305h3l-3 1zM530 305l3-1v1zM546 304l3 1h-3z"/>
<path d="M549 305h3v1zM684 305h3l-3 1zM687 305h3v1zM703 305h4l-4 1zM251 322l3-1v2zM424 321l3 1-3 1zM530 322l3-1v2zM703 321l4 1-4 1zM254 367l3-1v1zM421 366l3 1h-3zM254 384l3-1v1zM267 383l3 1h-3z"/>
<path d="M270 396h3v1zM404 396h4l-4 1zM408 384l3-1v1zM421 383l3 1h-3zM266 430l3-1v1zM408 429l3 1h-3zM260 456l3 1h-3zM265 457l3-1v1zM445 437l1 3h-2zM444 446h2l-1 3zM263 474h3v1zM413 474l3 1h-3z"/>
</g>
<!-- layer: FASTNERS -->
<path d="M266 437h145" fill="none" stroke="#000" stroke-width=".59"/>
<!-- layer: border -->
<path d="M266 19v263M414 19v263M545 19v263M693 19v263" fill="none" stroke="#000" stroke-width=".59"/>
<!-- layer: Segment support -->
<path d="M264 22h152v130h-152zM266 23h148v127h-148zM266 54h148v2h-148zM266 86h148v2h-148zM266 118h148v2h-148zM543 150h152v130h-152zM545 151h148v127h-148zM545 182h148v2h-148zM545 214h148v2h-148zM545 246h148v2h-148z" fill="none" stroke="#000" stroke-width=".59"/>
<!-- layer: Bas -->
<g fill="none" stroke="#000" stroke-width=".59">
<path d="M288 23v31zM313 23h1v31h-1zM339 23h1v31h-1zM365 23h1v31h-1zM391 23h1v31h-1zM288 56v30zM313 56h1v30h-1zM339 56h1v30h-1zM365 56h1v30h-1zM391 56h1v30h-1zM288 88v30zM313 88h1v30h-1z"/>
<path d="M339 88h1v30h-1zM365 88h1v30h-1zM391 88h1v30h-1zM288 120v30zM313 120h1v30h-1zM339 120h1v30h-1zM365 120h1v30h-1zM391 120h1v30h-1zM567 151v31zM592 151h1v31h-1zM618 151h1v31h-1zM644 151h1v31h-1z"/>
<path d="M670 151h1v31h-1zM567 184v30zM592 184h1v30h-1zM618 184h1v30h-1zM644 184h1v30h-1zM670 184h1v30h-1zM567 216v30zM592 216h1v30h-1zM618 216h1v30h-1zM644 216h1v30h-1zM670 216h1v30h-1zM567 248v30z"/>
<path d="M592 248h1v30h-1zM618 248h1v30h-1zM644 248h1v30h-1zM670 248h1v30h-1z"/>
</g>
<!-- layer: 0 -->
<g fill="#939598" stroke="#939598" stroke-width=".59">
<path d="M257 146l10 10v-10zM257 146l10 10h-10z"/>
<path d="M411 146l10 10v-10zM411 146l10 10h-10z"/>
<path d="M257 19l10 10v-10zM257 19l10 10h-10z"/>
<path d="M411 19l10 10v-10zM411 19l10 10h-10z"/>
<path d="M536 146l10 10v-10zM536 146l10 10h-10z"/>
<path d="M690 146l10 10v-10zM690 146l10 10h-10z"/>
<path d="M536 19l10 10v-10zM536 19l10 10h-10z"/>
<path d="M690 19l10 10v-10zM690 19l10 10h-10z"/>
</g>
<g font-size="10.6">
<text x="431" y="94">A'</text>
<text x="710" y="94">A'</text>
<text x="243" y="105">A</text>
<text x="522" y="105">A</text>
</g>
<g font-size="10.1">
<text x="301" y="334">ENCLOSED PLAN</text>
<text x="579" y="358">STACKED PLAN</text>
</g>
<g font-size="9.6">
<text x="445" y="523">ASSLY LAYOUT</text>
<text x="445" y="534">3600 X 4250 MM</text>
</g>
<g font-size="8.5">
<text x="585" y="556">CLIENT - MEHTA HOUSE</text>
<text x="585" y="568">LOCATION - AHMEDABAD</text>
<text x="585" y="580">PRODUCT - RETRACTABLE ROOF</text>
<text x="585" y="592">NIHVA\22-23\02XX</text>
<text x="751" y="592">REV- 0</text>
<text x="584" y="604">SCALE: NTS</text>
<text x="721" y="604">SHEET: 01 OF 01</text>
</g>
<g font-size="7.1">
<text x="476" y="545">NAME</text>
<text x="518" y="545">SIGN</text>
<text x="551" y="545">DATE</text>
<text x="470" y="555">MAHESH S..</text>
<text x="545" y="553">07.11.22</text>
<text x="330" y="566">MAHESH S.</text>
<text x="407" y="566">30.12.22</text>
<text x="470" y="567">MAHESH S..</text>
<text x="545" y="566">07.11.22</text>
<text x="330" y="579">MAHESH S.</text>
<text x="407" y="580">29.11.22</text>
<text x="480" y="579">VIJAY T.</text>
<text x="545" y="578">07.11.22</text>
<text x="330" y="590">MAHESH S.</text>
<text x="407" y="590">07.11.22</text>
<text x="327" y="604">REVISED BY</text>
<text x="375" y="604">SIGN</text>
<text x="408" y="604">DATE</text>
</g>
<text font-size="6.6" x="256" y="432">M</text>
<g font-size="6.4">
<text x="440" y="555">DRAWN</text>
<text x="128" y="568">002</text>
<text x="152" y="567">MODIFIED GA DWGs PER SPECIFIC ROOF OUT OF TWO</text>
<text x="440" y="566">CHECK</text>
<text x="128" y="582">001</text>
<text x="152" y="580">MODIFIED GA DWG PER SITE VISIT CHANGES</text>
<text x="440" y="578">APPRD.</text>
<text x="128" y="592">000</text>
<text x="152" y="591">RELEASED GA DWG FOR APPROVAL</text>
<text x="127" y="605">REV.</text>
<text x="152" y="605">DESCRIPTION.</text>
</g>
<text font-size="6.2" x="443" y="512">TITLE</text>
<text font-size="5.9" x="461" y="603">ALL DIMENSION ARE IN mm</text>
<text font-size="5.5" x="440" y="591">If any queries contact : projectsautomation@nihva.com</text>
<g font-size="5.1">
<text x="447" y="500">This</text>
<text x="462" y="500">drawing</text>
<text x="487" y="500">&amp;</text>
<text x="496" y="500">design</text>
<text x="518" y="500">is</text>
<text x="527" y="500">the</text>
<text x="540" y="500">property</text>
<text x="567" y="500">of</text>
<text x="577" y="500">NIHVA</text>
<text x="597" y="500">TECHNOLOGIES.</text>
<text x="646" y="500">Not</text>
<text x="659" y="500">to</text>
<text x="669" y="500">be</text>
<text x="680" y="500">sold</text>
<text x="695" y="500">or</text>
<text x="705" y="500">copied</text>
<text x="727" y="500">to</text>
<text x="737" y="500">any</text>
<text x="751" y="500">other</text>
<text x="769" y="500">concern.</text>
</g>
</svg>
